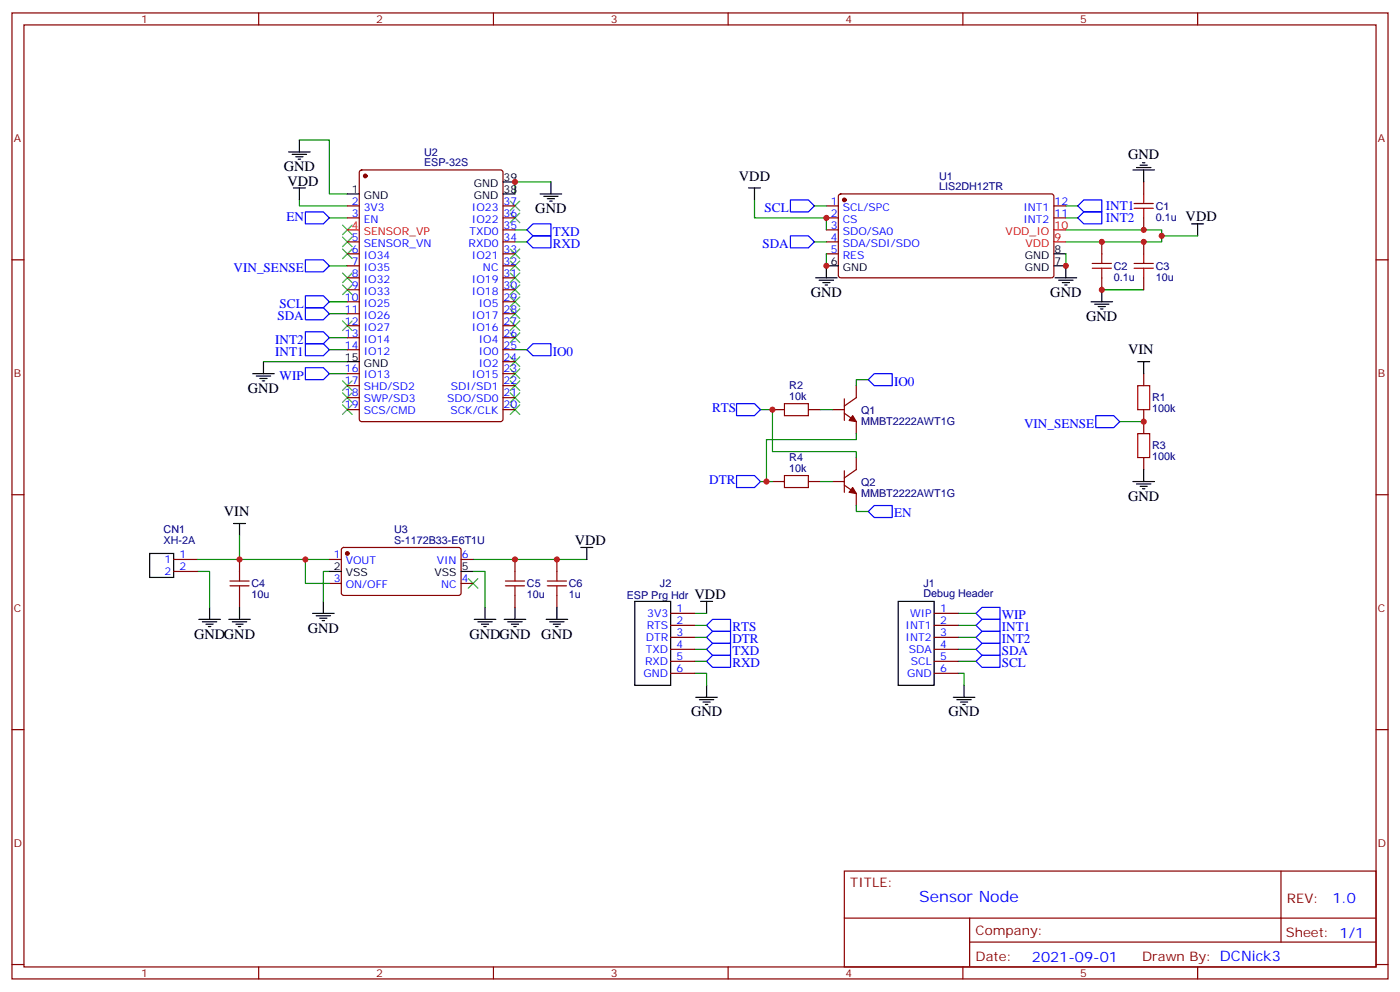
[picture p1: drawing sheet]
<svg xmlns="http://www.w3.org/2000/svg" width="412mm" height="292mm" viewBox="0 0 412 292" stroke-linecap="round" stroke-linejoin="round" font-family="sans-serif">
<g fill="none" stroke="#870000" stroke-width=".35">
<path d="M3.5 3.8h405.4v284.3h-405.4zM7.1 7.3h398.2v277.3h-398.2zM76.2 3.8v3.5M145.3 3.8v3.5M214.5 3.8v3.5M283.6 3.8v3.5M352.8 3.8v3.5M106.1 50.2l.4-.2h41l.6 .5 .1 72.9-.5 .7h-41.2l-.6-.5-.1-72.9zM247.2 57.3l.4-.2h62.4l.4 .7v23.5l-.7 .5-62.3-.1-.5-.6v-23.3zM336.9 53.6v3.5M3.5 76.5h3.6M102.3 60.6h3.5"/>
<path d="M102.3 64.1h3.5M102.3 71.2h3.5M102.3 74.7h3.5M102.3 78.2h3.5M148.2 60.6h3.5M148.2 64.1h3.5M148.2 67.7h3.5M148.2 71.2h3.5M148.2 74.7h3.5M148.2 78.2h3.5M243.4 60.6h3.5M243.4 64.1h3.5"/>
<path d="M243.4 67.7h3.5M243.4 71.2h3.5M243.4 74.7h3.5M310.4 60.6h3.6M310.4 64.1h3.6M324.6 71.2v3.5M336.9 64.1v3.6M336.9 71.2v3.5M405.3 76.5h3.6M102.3 81.8h3.5M102.3 85.3h3.5M102.3 88.8h3.5"/>
<path d="M102.3 92.4h3.5M102.3 95.9h3.5M102.3 99.4h3.5M148.2 81.8h3.5M148.2 85.3h3.5M148.2 88.8h3.5M148.2 92.4h3.5M148.2 95.9h3.5M148.2 99.4h3.5M324.6 81.8v3.5M336.9 81.8v3.5M102.3 102.9h3.5"/>
<path d="M102.3 110h3.5M102.3 113.5h3.5M102.3 117.1h3.5M148.2 102.9h3.5M148.2 110h3.5M148.2 113.5h3.5M148.2 117.1h3.5M148.2 106.5h3.5M248.7 117.4v6.4M252.2 113.5v3.6l-3.5 2.4M336.9 110v3.5M102.3 120.6h3.5"/>
<path d="M148.2 120.6h3.5M227.5 120.6h3.6M238.1 120.6h3.6M245.2 120.6h3.5M248.7 121.6l3.5 2.5v3.5M248.7 138.6v6.3M252.2 134.7v3.5l-3.5 2.5M336.9 120.6v7M336.9 134.7v3.5M3.5 145.6h3.6M227.5 141.7h3.6M238.1 141.7h3.6"/>
<path d="M245.2 141.7h3.5M248.7 142.8l3.5 2.5v3.5M405.3 145.6h3.6M51.2 164.7h7M51.2 168.2h7M70.6 164.7v3.5M70.6 175.3v3.5M97 164.7h3.5M97 171.7h3.5M100.8 161.4l.4-.3 34.2 .1 .4 .7v12.9l-.7 .5-34.1-.1-.5-.6v-12.7zM135.8 164.7h3.5M135.8 171.7h3.5"/>
<path d="M151.7 164.7v3.5M151.7 175.3v3.5M164 164.7v3.5M164 175.3v3.5M197.6 180.6h7M197.6 184.1h7M197.6 187.6h7M197.6 191.1h7M197.6 194.7h7M197.6 198.2h7M275.2 180.6h7M275.2 184.1h7"/>
<path d="M275.2 187.6h7M275.2 191.1h7M275.2 194.7h7M275.2 198.2h7M3.5 214.8h3.6M405.3 214.8h3.6M248.7 256.4h156.6v28.2h-156.6zM377.3 256.4v20.9M248.7 270.2h156.5M285.6 277.3h119.6M285.6 270.2v14.2M3.5 283.9h3.6"/>
<path d="M76.2 284.6v3.5M145.3 284.6v3.5M214.5 284.6v3.5M283.6 284.6v3.5M352.8 284.6v3.5M405.3 283.9h3.6"/>
</g>
<g fill="#870000" stroke="#870000" stroke-width=".35">
<path d="M251.2 122.3l1 1.8-2.1-.3z"/>
<path d="M251.2 143.5l1 1.8-2.1-.4z"/>
<circle cx="248.7" cy="58.8" r=".53"/>
<circle cx="102.3" cy="162.9" r=".53"/>
<circle cx="107.6" cy="51.8" r=".53"/>
</g>
<g fill="none" stroke="#000" stroke-width=".35">
<path d="M85 44.7h6.4M86.1 45.4h4.2M86.4 55.3h3.6M87.1 46.1h2.2M87.8 46.8h.7M88.2 41.2v3.5M88.2 55.3v3.5M102.3 57.1h3.5M148.2 57.1h3.5M148.2 53.6h3.5M159.1 57.1h6.4M160.2 57.8h4.2"/>
<path d="M161.2 58.5h2.1M161.9 59.2h.7M162.3 53.6v3.5M220.5 55.3h3.5M222.2 55.3v3.5M333.7 50h6.4M334.8 49.3h4.2M335.8 48.6h2.2M336.5 47.9h.8M336.9 50v3.6M246.9 78.2h-3.5v3.6M310.4 78.2h3.6v3.6"/>
<path d="M310.4 74.7h3.6M351 65.9h3.5M352.8 65.9v3.5M240.2 81.8h6.4M241.3 82.5h4.2M242.4 83.2h2.1M243.1 83.9h.7M310.8 81.8h6.3M311.9 82.5h4.2M312.9 83.2h2.1M313.6 83.9h.7M321.4 88.8h6.3"/>
<path d="M322.4 89.5h4.3M323.5 90.2h2.1M324.2 90.9h.7M324.6 85.3v3.5M74.4 110h6.4M75.5 110.7h4.2M76.6 111.4h2.1M77.3 112.1h.7M77.6 106.5v3.5M102.3 106.5h3.5M335.1 106.5h3.6M336.9 106.5v3.5"/>
<path d="M336.9 138.2v3.5M68.8 154.1h3.5M70.6 154.1v3.5M333.7 141.7h6.4M334.8 142.5h4.2M335.8 143.2h2.2M336.5 143.9h.8M44.1 162.9h7.1v7.1h-7.1zM61.7 178.8v3.5M70.6 178.8v3.5M95.2 177v3.6M97 168.2h3.5"/>
<path d="M135.8 168.2h3.5M142.9 178.8v3.5M151.7 178.8v3.5M164 178.8v3.5M171.1 161.1h3.5M172.9 161.1v3.6M187 177h10.6v24.7h-10.6zM206.4 177h3.5M208.1 177v3.6M264.6 177h10.6v24.7h-10.6zM58.6 182.3h6.3M59.6 183h4.3"/>
<path d="M60.7 183.7h2.1M61.4 184.4h.7M67.4 182.3h6.3M68.4 183h4.3M69.5 183.7h2.1M70.2 184.4h.7M92.1 180.6h6.3M93.1 181.3h4.3M94.2 182h2.1M94.9 182.7h.7M139.7 182.3h6.3M140.8 183h4.2"/>
<path d="M141.8 183.7h2.1M142.5 184.4h.7M148.5 182.3h6.4M149.6 183h4.2M150.6 183.7h2.2M151.3 184.4h.7M160.9 182.3h6.3M161.9 183h4.3M163 183.7h2.1M163.7 184.4h.7M205 205.2h6.3M206 206h4.3"/>
<path d="M207.1 206.7h2.1M207.8 207.4h.7M208.1 201.7v3.5M280.8 205.2h6.4M281.9 206h4.2M282.9 206.7h2.1M283.6 207.4h.7M284 201.7v3.5"/>
</g>
<path d="M102.3 67.7h3.5M310.4 71.2h3.6M310.4 67.7h3.6" fill="none" stroke="#f00" stroke-width=".35"/>
<g fill="none" stroke="#008700" stroke-width=".35">
<path d="M88.2 58.8v1.8h14.1M88.2 41.2h8.8v15.9h5.3M162.3 53.6h-10.6v3.5M222.2 58.8v5.3h21.2v3.6M97 64.1h5.3M97 78.2h5.3M151.7 67.7h3.5M151.7 71.2h3.5M239.9 60.6h3.5M239.9 71.2h3.5M243.4 74.7v3.5M314 67.7h28.2v1.7h10.6"/>
<path d="M314 60.6h3.5M314 74.7v3.5M314 64.1h3.5M342.2 69.4v1.8h-28.2M97 88.8h5.3M97 92.4h5.3M97 99.4h5.3M324.6 85.3h12.3M77.6 106.5h24.7M97 102.9h5.3M97 110h5.3M151.7 102.9h3.5"/>
<path d="M255.8 111.8h-3.6v1.7M224 120.6h3.5v12.3h24.7v1.8M241.7 120.6h3.5M252.2 127.6v1.8h-26.4v12.3h1.7M329.8 124.1h7.1M70.6 157.6v7.1h-12.4M224 141.7h1.8M241.7 141.7h3.5M252.2 148.8v1.8h3.6M58.2 168.2h3.5v10.6M70.6 164.7h26.4M90 164.7v7h7"/>
<path d="M97 168.2h-1.8v8.8M139.3 168.2h3.6v10.6M139.3 164.7h33.6M204.6 198.2h3.5v3.5M204.6 187.6h3.5M204.6 191.1h3.5M204.6 194.7h3.5M204.6 180.6h3.5M204.6 184.1h3.5M282.2 198.2h1.8v3.5M282.2 187.6h5.3M282.2 191.1h5.3"/>
<path d="M282.2 194.7h5.3M282.2 180.6h5.3M282.2 184.1h5.3"/>
</g>
<g fill="none" stroke="#a10000" stroke-width=".35">
<path d="M334.1 59.9h5.6M336.9 57.1v2.8M321.7 79h5.7M321.7 77.5h5.7M324.6 74.7v2.8M324.6 79v2.8M334.1 61.3h5.6M334.1 79h5.6M334.1 77.5h5.6M336.9 61.3v2.8M336.9 74.7v2.8M336.9 79v2.8"/>
<path d="M231.1 118.8h7v3.5h-7zM335.1 113.5h3.6v7.1h-3.6zM231.1 140h7v3.5h-7zM335.1 127.6h3.6v7.1h-3.6zM67.7 172.4h5.7M67.7 171h5.7M70.6 168.2v2.8M70.6 172.4v2.9M148.9 172.4h5.6M148.9 171h5.6M151.7 168.2v2.8M151.7 172.4v2.9"/>
<path d="M161.2 172.4h5.7M161.2 171h5.7M164 168.2v2.8M164 172.4v2.9"/>
</g>
<g fill="none" stroke="#00f" stroke-width=".35">
<path d="M232.8 58.8h5.3l1.8 1.8-1.8 1.8h-5.3zM90 62.4h5.2l1.8 1.7-1.8 1.8h-5.2zM90 76.5h5.2l1.8 1.7-1.8 1.8h-5.2zM157 65.9h5.3v3.5h-5.3l-1.8-1.7zM157 69.4h5.3v3.6h-5.3l-1.8-1.8zM232.8 69.4h5.3l1.8 1.8-1.8 1.8h-5.3zM317.5 60.6l1.8-1.8h5.3v3.6h-5.3zM319.3 62.4h5.3v3.5h-5.3l-1.8-1.8zM90 90.6h5.2l1.8 1.8-1.8 1.7h-5.2zM90 87.1h5.2l1.8 1.7-1.8 1.8h-5.2zM90 97.6h5.2l1.8 1.8-1.8 1.8h-5.2zM90 101.2h5.2l1.8 1.7-1.8 1.8h-5.2z"/>
<path d="M90 108.2h5.2l1.8 1.8-1.8 1.8h-5.2zM157 101.2h5.3v3.5h-5.3l-1.8-1.8zM217 118.8h5.2l1.8 1.8-1.8 1.7h-5.2zM257.5 110h5.3v3.5h-5.3l-1.7-1.7zM217 140h5.2l1.8 1.7-1.8 1.8h-5.2zM322.8 122.3h5.3l1.7 1.8-1.7 1.8h-5.3zM255.8 150.6l1.7-1.8h5.3v3.5h-5.3zM289.3 178.8h5.3v3.5h-5.3l-1.8-1.7zM209.9 185.8h5.3v3.6h-5.3l-1.8-1.8zM209.9 189.4h5.3v3.5h-5.3l-1.8-1.8zM209.9 192.9h5.3v3.5h-5.3l-1.8-1.7zM209.9 182.3h5.3v3.5h-5.3l-1.8-1.7z"/>
<path d="M289.3 182.3h5.3v3.5h-5.3l-1.8-1.7zM289.3 185.8h5.3v3.6h-5.3l-1.8-1.8zM289.3 189.4h5.3v3.5h-5.3l-1.8-1.8zM289.3 192.9h5.3v3.5h-5.3l-1.8-1.7z"/>
</g>
<g fill="none" stroke="#3c3" stroke-width=".35">
<path d="M150.3 59.2l2.8 2.8M153.1 59.2l-2.8 2.8M100.9 66.3l2.8 2.8M100.9 69.8l2.8 2.8M100.9 73.3l2.8 2.8M103.7 66.3l-2.8 2.8M103.7 69.8l-2.8 2.8M103.7 73.3l-2.8 2.8M150.3 76.8l2.8 2.9M150.3 73.3l2.8 2.8M150.3 62.7l2.8 2.8M153.1 76.8l-2.8 2.9"/>
<path d="M153.1 73.3l-2.8 2.8M153.1 62.7l-2.8 2.8M100.9 80.4l2.8 2.8M100.9 83.9l2.8 2.8M100.9 94.5l2.8 2.8M103.7 80.4l-2.8 2.8M103.7 83.9l-2.8 2.8M103.7 94.5l-2.8 2.8M150.3 98l2.8 2.8M150.3 94.5l2.8 2.8M150.3 90.9l2.8 2.9M150.3 87.4l2.8 2.8"/>
<path d="M150.3 83.9l2.8 2.8M150.3 80.4l2.8 2.8M153.1 98l-2.8 2.8M153.1 94.5l-2.8 2.8M153.1 90.9l-2.8 2.9M153.1 87.4l-2.8 2.8M153.1 83.9l-2.8 2.8M153.1 80.4l-2.8 2.8M100.9 112.1l2.8 2.8M100.9 115.6l2.8 2.9M100.9 119.2l2.8 2.8M103.7 112.1l-2.8 2.8"/>
<path d="M103.7 115.6l-2.8 2.9M103.7 119.2l-2.8 2.8M150.3 119.2l2.8 2.8M150.3 115.6l2.8 2.9M150.3 112.1l2.8 2.8M150.3 108.6l2.8 2.8M150.3 105.1l2.8 2.8M153.1 119.2l-2.8 2.8M153.1 115.6l-2.8 2.9M153.1 112.1l-2.8 2.8M153.1 108.6l-2.8 2.8M153.1 105.1l-2.8 2.8"/>
<path d="M137.9 170.3l2.9 2.8M140.8 170.3l-2.9 2.8"/>
</g>
<g fill="#c00">
<circle cx="151.7" cy="164.7" r=".88"/>
<circle cx="243.4" cy="64.1" r=".88"/>
<circle cx="314" cy="78.2" r=".88"/>
<circle cx="243.4" cy="78.2" r=".88"/>
<circle cx="336.9" cy="67.7" r=".88"/>
<circle cx="342.2" cy="69.4" r=".88"/>
<circle cx="225.8" cy="141.7" r=".88"/>
<circle cx="227.5" cy="120.6" r=".88"/>
<circle cx="336.9" cy="124.1" r=".88"/>
<circle cx="164" cy="164.7" r=".88"/>
<circle cx="70.6" cy="164.7" r=".88"/>
<circle cx="336.9" cy="71.2" r=".88"/>
<circle cx="324.6" cy="85.3" r=".88"/>
<circle cx="324.6" cy="71.2" r=".88"/>
<circle cx="90" cy="164.7" r=".88"/>
<circle cx="151.7" cy="53.6" r=".88"/>
</g>
<text font-size="4.6" fill="#00f" x="270.8" y="265.4">Sensor Node</text>
<g font-size="4.2">
<text x="332.3" y="46.7">GND</text>
<text x="83.6" y="50.4">GND</text>
<text x="217.7" y="53.2">VDD</text>
<text x="84.7" y="54.6">VDD</text>
<text x="157.7" y="62.7">GND</text>
<text x="349.2" y="65.2">VDD</text>
<text x="238.8" y="87.4">GND</text>
<text x="309.4" y="87.4">GND</text>
<text x="320" y="94.5">GND</text>
<text x="332.3" y="104.3">VIN</text>
<text x="73" y="115.6">GND</text>
<text x="332.3" y="147.4">GND</text>
<text x="66" y="152">VIN</text>
<text x="169.3" y="160.4">VDD</text>
<text x="204.6" y="176.3">VDD</text>
<text x="57.1" y="188">GNDGND</text>
<text x="90.7" y="186.2">GND</text>
<text x="138.3" y="188">GNDGND</text>
<text x="159.5" y="188">GND</text>
<text x="203.6" y="210.9">GND</text>
<text x="279.4" y="210.9">GND</text>
</g>
<g font-size="4.2" fill="#00f">
<text x="392.5" y="265.7">1.0</text>
<text x="304" y="283">2021-09-01</text>
</g>
<g font-size="3.9" fill="#00f">
<text x="84.4" y="65">EN</text>
<text x="225.2" y="62.4">SCL</text>
<text x="325.8" y="61.9">INT1</text>
<text x="325.8" y="65.4">INT2</text>
<text x="162.8" y="69.4">TXD</text>
<text x="162.8" y="73">RXD</text>
<text x="224.6" y="73">SDA</text>
<text x="68.8" y="80">VIN_SENSE</text>
<text x="81.7" y="94.1">SDA</text>
<text x="82.4" y="90.6">SCL</text>
<text x="81" y="101.2">INT2</text>
<text x="81" y="104.7">INT1</text>
<text x="162.8" y="104.7">IO0</text>
<text x="82.4" y="111.8">WIP</text>
<text x="263.3" y="113.5">IO0</text>
<text x="209.8" y="121.3">RTS</text>
<text x="301.7" y="125.9">VIN_SENSE</text>
<text x="208.9" y="142.5">DTR</text>
<text x="263.3" y="152.3">EN</text>
<text x="215.7" y="185.8">RTS</text>
<text x="295.1" y="182.3">WIP</text>
<text x="295.1" y="185.8">INT1</text>
<text x="215.7" y="189.4">DTR</text>
<text x="295.1" y="189.4">INT2</text>
<text x="215.7" y="192.9">TXD</text>
<text x="215.7" y="196.4">RXD</text>
<text x="295.1" y="192.9">SDA</text>
<text x="295.1" y="196.4">SCL</text>
</g>
<g font-size="3.9" fill="#800">
<text x="250.5" y="261">TITLE:</text>
<text x="379.1" y="265.7">REV:</text>
<text x="287.4" y="275.2">Company:</text>
<text x="378.7" y="275.8">Sheet: 1/1</text>
<text x="287.4" y="282.9">Date:</text>
<text x="336.4" y="282.9">Drawn By: DCNick3</text>
</g>
<g font-size="3.2" fill="#800">
<text x="41.6" y="6.8">1</text>
<text x="110.8" y="6.8">2</text>
<text x="179.9" y="6.8">3</text>
<text x="249.1" y="6.8">4</text>
<text x="318.2" y="6.8">5</text>
<text x="4.1" y="41.9">A</text>
<text x="405.9" y="41.9">A</text>
<text x="4.1" y="111.1">B</text>
<text x="405.9" y="111.1">B</text>
<text x="4.1" y="180.2">C</text>
<text x="405.9" y="180.2">C</text>
<text x="4.1" y="249.3">D</text>
<text x="405.9" y="249.3">D</text>
<text x="41.6" y="287.6">1</text>
<text x="110.8" y="287.6">2</text>
<text x="179.9" y="287.6">3</text>
<text x="249.1" y="287.6">4</text>
<text x="318.2" y="287.6">5</text>
</g>
<g font-size="3.2" fill="#000080">
<text x="124.9" y="45.8">U2</text>
<text x="124.9" y="49">ESP-32S</text>
<text x="276.7" y="52.8">U1</text>
<text x="276.7" y="56">LIS2DH12TR</text>
<text x="340.4" y="65">0.1u</text>
<text x="340.4" y="61.7">C1</text>
<text x="328.1" y="82.6">0.1u</text>
<text x="328.1" y="79.4">C2</text>
<text x="340.4" y="82.6">10u</text>
<text x="340.4" y="79.4">C3</text>
<text x="232.5" y="117.8">10k</text>
<text x="232.5" y="114.5">R2</text>
<text x="339.4" y="118.2">R1</text>
<text x="253.6" y="125">MMBT2222AWT1G</text>
<text x="253.6" y="121.8">Q1</text>
<text x="339.4" y="121.4">100k</text>
<text x="232.5" y="135.7">R4</text>
<text x="339.4" y="135.5">100k</text>
<text x="339.4" y="132.3">R3</text>
<text x="232.5" y="138.9">10k</text>
<text x="253.6" y="143">Q2</text>
<text x="253.6" y="146.2">MMBT2222AWT1G</text>
<text x="48.2" y="160.1">XH-2A</text>
<text x="48.2" y="156.9">CN1</text>
<text x="116.1" y="160.1">S-1172B33-E6T1U</text>
<text x="116.1" y="156.9">U3</text>
<text x="74.1" y="172.8">C4</text>
<text x="155.2" y="172.8">C5</text>
<text x="167.6" y="172.8">C6</text>
<text x="194.4" y="172.8">J2</text>
<text x="272" y="172.6">J1</text>
<text x="74.1" y="176.1">10u</text>
<text x="155.2" y="176.1">10u</text>
<text x="167.6" y="176.1">1u</text>
<text x="184.6" y="176.4">ESP Prg Hdr</text>
<text x="272" y="175.9">Debug Header</text>
</g>
<g font-size="3.2">
<text x="148.3" y="53.2">39</text>
<text x="103.6" y="56.7">1</text>
<text x="107.1" y="58.5">GND</text>
<text x="139.6" y="58.5">GND</text>
<text x="139.6" y="55">GND</text>
<text x="148.3" y="56.7">38</text>
<text x="244.8" y="77.9">6</text>
<text x="301.9" y="76.1">GND</text>
<text x="310.6" y="77.9">7</text>
<text x="310.6" y="74.4">8</text>
<text x="248.2" y="79.7">GND</text>
<text x="301.9" y="79.7">GND</text>
<text x="101.6" y="106.1">15</text>
<text x="107.1" y="107.9">GND</text>
<text x="98.4" y="167.9">2</text>
<text x="136" y="167.9">5</text>
<text x="101.8" y="169.6">VSS</text>
<text x="128" y="169.6">VSS</text>
</g>
<g font-size="3.2" fill="#00f">
<text x="103.6" y="60.3">2</text>
<text x="103.6" y="63.8">3</text>
<text x="107.1" y="62">3V3</text>
<text x="107.1" y="65.5">EN</text>
<text x="139" y="65.5">IO22</text>
<text x="139" y="62">IO23</text>
<text x="148.3" y="63.8">36</text>
<text x="148.3" y="60.3">37</text>
<text x="244.8" y="60.3">1</text>
<text x="244.8" y="63.8">2</text>
<text x="248.2" y="62">SCL/SPC</text>
<text x="248.2" y="65.5">CS</text>
<text x="301.5" y="65.5">INT2</text>
<text x="301.5" y="62">INT1</text>
<text x="310.6" y="63.8">11</text>
<text x="310.6" y="60.3">12</text>
<text x="103.6" y="70.8">5</text>
<text x="138.3" y="69.1">TXD0</text>
<text x="148.3" y="70.8">34</text>
<text x="148.3" y="67.3">35</text>
<text x="244.8" y="67.3">3</text>
<text x="244.8" y="70.8">4</text>
<text x="248.2" y="69.1">SDO/SA0</text>
<text x="103.6" y="74.4">6</text>
<text x="103.6" y="77.9">7</text>
<text x="107.1" y="72.6">SENSOR_VN</text>
<text x="107.1" y="76.1">IO34</text>
<text x="138" y="72.6">RXD0</text>
<text x="139" y="76.1">IO21</text>
<text x="148.3" y="77.9">32</text>
<text x="148.3" y="74.4">33</text>
<text x="244.8" y="74.4">5</text>
<text x="248.2" y="72.6">SDA/SDI/SDO</text>
<text x="248.2" y="76.1">RES</text>
<text x="103.6" y="81.4">8</text>
<text x="107.1" y="79.7">IO35</text>
<text x="107.1" y="83.2">IO32</text>
<text x="139" y="83.2">IO19</text>
<text x="142.3" y="79.7">NC</text>
<text x="148.3" y="81.4">31</text>
<text x="101.6" y="88.5">10</text>
<text x="103.6" y="84.9">9</text>
<text x="107.1" y="86.7">IO33</text>
<text x="139" y="86.7">IO18</text>
<text x="148.3" y="88.5">29</text>
<text x="148.3" y="84.9">30</text>
<text x="101.6" y="92">11</text>
<text x="101.6" y="95.5">12</text>
<text x="107.1" y="90.2">IO25</text>
<text x="107.1" y="93.8">IO26</text>
<text x="139" y="93.8">IO17</text>
<text x="141" y="90.2">IO5</text>
<text x="148.3" y="95.5">27</text>
<text x="148.3" y="92">28</text>
<text x="101.6" y="99.1">13</text>
<text x="107.1" y="97.3">IO27</text>
<text x="107.1" y="100.8">IO14</text>
<text x="139" y="97.3">IO16</text>
<text x="141" y="100.8">IO4</text>
<text x="148.3" y="99.1">26</text>
<text x="101.6" y="102.6">14</text>
<text x="107.1" y="104.4">IO12</text>
<text x="141" y="107.9">IO2</text>
<text x="141" y="104.4">IO0</text>
<text x="148.3" y="106.1">24</text>
<text x="148.3" y="102.6">25</text>
<text x="101.6" y="109.6">16</text>
<text x="101.6" y="113.2">17</text>
<text x="107.1" y="111.4">IO13</text>
<text x="139" y="111.4">IO15</text>
<text x="148.3" y="113.2">22</text>
<text x="148.3" y="109.6">23</text>
<text x="101.6" y="116.7">18</text>
<text x="107.1" y="114.9">SHD/SD2</text>
<text x="107.1" y="118.5">SWP/SD3</text>
<text x="131.7" y="118.5">SDO/SD0</text>
<text x="132.8" y="114.9">SDI/SD1</text>
<text x="148.3" y="116.7">21</text>
<text x="101.6" y="120.2">19</text>
<text x="107.1" y="122">SCS/CMD</text>
<text x="132.7" y="122">SCK/CLK</text>
<text x="148.3" y="120.2">20</text>
<text x="48.4" y="165.7">1</text>
<text x="52.9" y="164.3">1</text>
<text x="52.9" y="167.9">2</text>
<text x="98.4" y="164.3">1</text>
<text x="101.8" y="166.1">VOUT</text>
<text x="128.6" y="166.1">VIN</text>
<text x="136" y="164.3">6</text>
<text x="48.4" y="169.3">2</text>
<text x="98.4" y="171.4">3</text>
<text x="101.8" y="173.1">ON/OFF</text>
<text x="129.9" y="173.1">NC</text>
<text x="136" y="171.4">4</text>
<text x="190.5" y="185.1">RTS</text>
<text x="190.6" y="181.6">3V3</text>
<text x="199.3" y="180.2">1</text>
<text x="199.3" y="183.7">2</text>
<text x="266.8" y="185.1">INT1</text>
<text x="268.1" y="181.6">WIP</text>
<text x="276.9" y="180.2">1</text>
<text x="276.9" y="183.7">2</text>
<text x="190.2" y="188.7">DTR</text>
<text x="199.3" y="187.3">3</text>
<text x="199.3" y="190.8">4</text>
<text x="266.8" y="188.7">INT2</text>
<text x="276.9" y="187.3">3</text>
<text x="276.9" y="190.8">4</text>
<text x="190" y="195.7">RXD</text>
<text x="190.3" y="192.2">TXD</text>
<text x="199.3" y="194.3">5</text>
<text x="199.3" y="197.8">6</text>
<text x="267.7" y="192.2">SDA</text>
<text x="268.3" y="195.7">SCL</text>
<text x="276.9" y="194.3">5</text>
<text x="276.9" y="197.8">6</text>
<text x="189.6" y="199.2">GND</text>
<text x="267.2" y="199.2">GND</text>
</g>
<g font-size="3.2" fill="#f00">
<text x="103.6" y="67.3">4</text>
<text x="107.1" y="69.1">SENSOR_VP</text>
<text x="296.2" y="69.1">VDD_IO</text>
<text x="310.6" y="70.8">9</text>
<text x="310.6" y="67.3">10</text>
<text x="302.1" y="72.6">VDD</text>
</g>
</svg>
